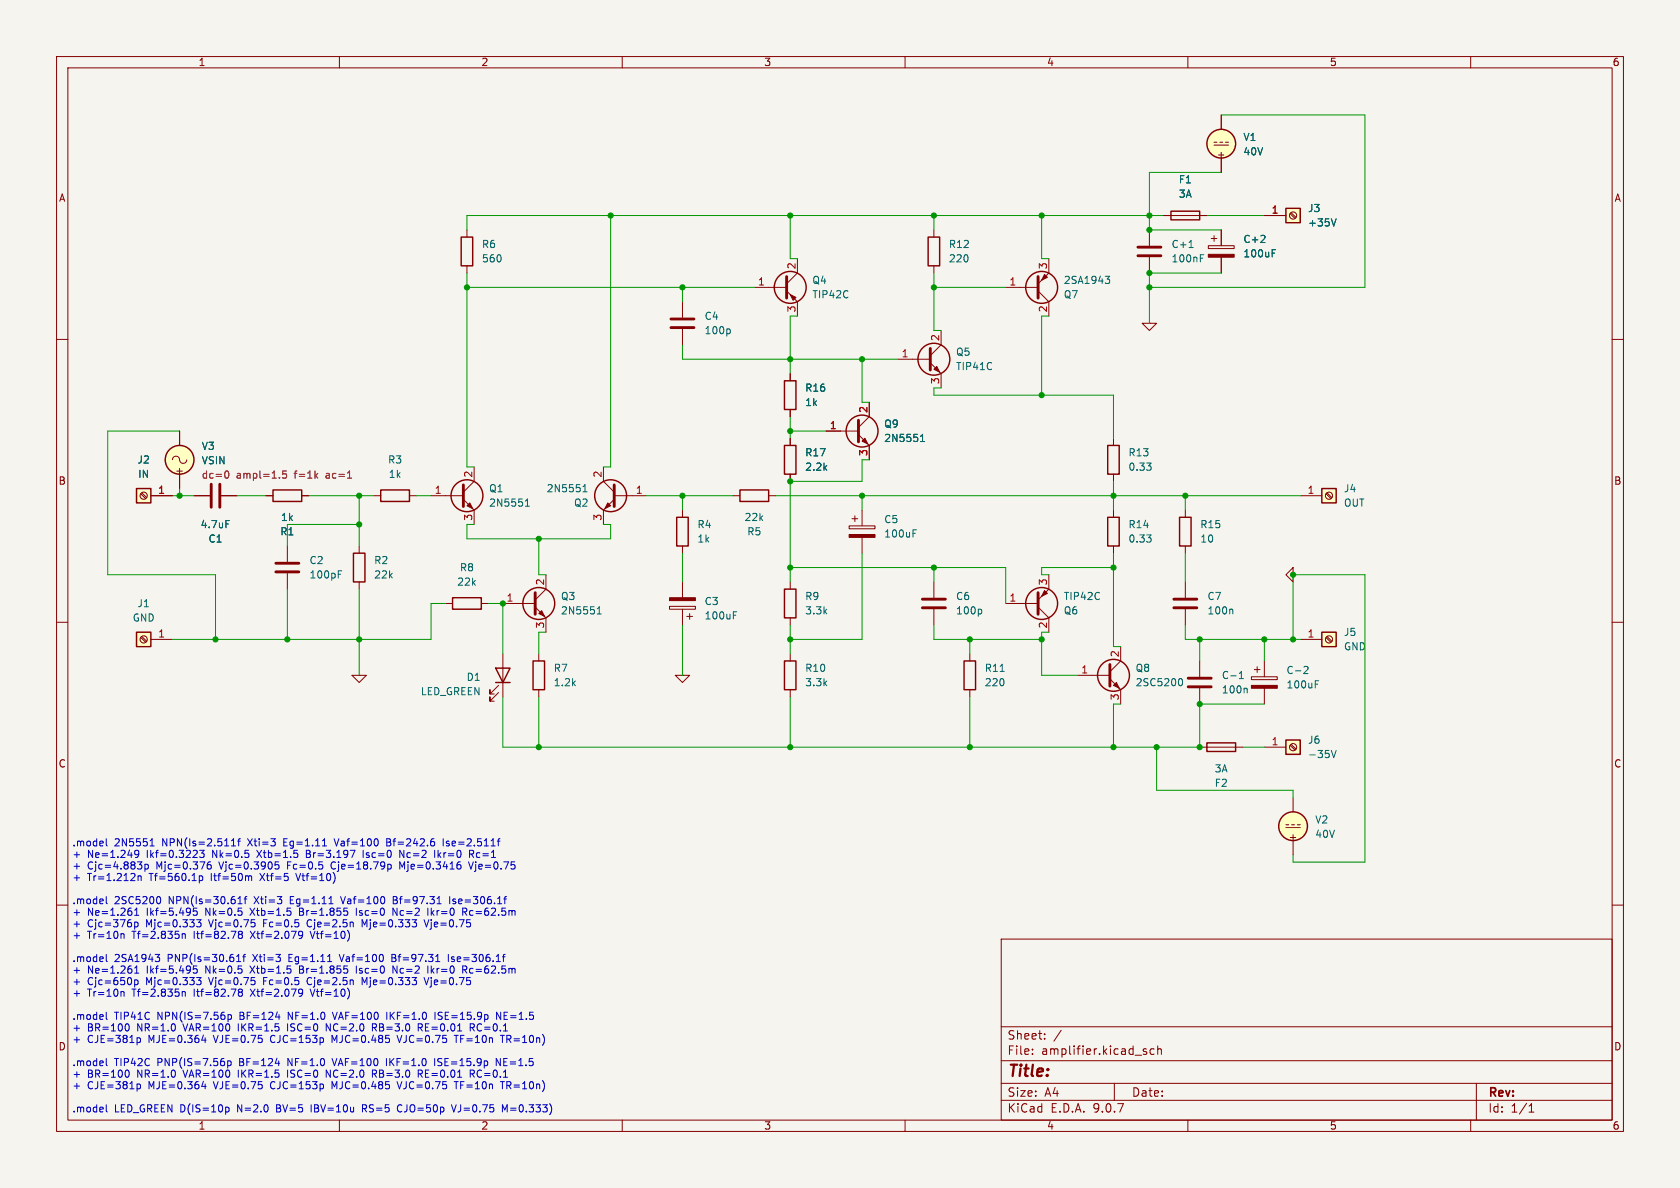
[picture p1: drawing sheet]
<svg xmlns="http://www.w3.org/2000/svg" width="297mm" height="210mm" viewBox="0 0 297 210" stroke-linecap="round" stroke-linejoin="round" font-family="sans-serif">
<path d="M0 0h297v210h-297z" fill="#f5f4ef" stroke="#f5f4ef" stroke-width=".18"/>
<g fill="none" stroke="#840000" stroke-width=".18">
<path d="M10 10h277v190h-277zM12 12h273v186h-273zM60 10v2M110 10v2M160 10v2M210 10v2M260 10v2M82.5 40.6v1.3M82.5 47v1.3M10 60h2M139.7 66v1.3M139.7 72.4v1.3"/>
<path d="M139.7 77.5v1.2M285 60h2M120.6 90.2v1.2M120.6 96.5v1.3M129.5 87.6h1.3M135.9 87.6h1.3M139.7 83.8v1.3M150.1 93h4.6v.5h-4.6zM150.6 91.7h1M151.1 91.2v1M152.4 90.2v2.8M152.4 95v2.8"/>
<path d="M10 110h2M118.4 107.2h4.5v.5h-4.5zM119.4 119.4h2.5l-1.3 1.3zM120.6 119.4h.1M120.6 102.9v2.8M120.6 107.7v2.8M121.4 109h1M121.9 108.5v1M139.7 115.6v1.2M190.5 119.4h5.7M198.1 114.3v2.5l-1.9 1.9M209.5 102.9v2.8"/>
<path d="M209.5 107.7v2.8M212.1 116.8v2.8M285 110h2M139.7 121.9v1.3M196.2 120l1.9 1.9v2.6M212.1 121.7v2.8M10 160h2M177 166h108v32h-108zM285 160h2M60 198v2M110 198v2M160 198v2"/>
<path d="M177 194.5h108M177 191.5h108M177 187.5h108M177 181.5h108M182.5 186.3v.1M182.5 185.5v.1M184.7 183.6v.1M184.7 182.8v.1M187.6 182.1l-1.3 2M197 191.5v3M202.3 185.9l.4 .1v.2l-.2 .2h-.3M202.3 185.4l.4 .1"/>
<path d="M204 185.5l-.4-.1-.3 .3v.4l.2 .2h.5M204.7 185.5l.2-.1 .3 .1 .1 .9M204.7 184.9v1.5M210 198v2M260 198v2M261 191.5v6.5M270.3 196.6h.9M270.3 195.5l.4-.4v1.5"/>
</g>
<g fill="none" stroke="#840000" stroke-width=".25">
<path d="M81.5 41.9h2.1v5.1h-2.1zM138.7 67.3h2v5.1h-2zM138.7 78.7h2v5.1h-2zM119.6 91.4h2.1v5.1h-2.1zM130.8 86.6h5.1v2h-5.1zM138.7 116.8h2v5.1h-2z"/>
<circle cx="196.8" cy="119.4" r="2.82"/>
</g>
<path d="M196.2 117.5v3.8M207.5 105.9h4.1M207.5 107.4h4.1M210.1 119.9h4M210.1 121.4h4" fill="none" stroke="#840000" stroke-width=".51"/>
<path d="M161.4 94.3h.4M161.4 93.7h.6M129.7 108.8h.4M129.7 108.1h.6M217.8 107.7l.1 .2v.6M219.1 120h.7M219.1 119.1l.4-.4v1.3M208.5 120h.1a.68 .68 0 0 1 .5 .6 .68 .68 0 0 1-.5 .6h-.1M220.3 121.7l.2 .1v.7" fill="none" stroke="#006464" stroke-width=".18"/>
<g fill="#840000" stroke="#840000" stroke-width=".18">
<path d="M196.8 121.2l.6-.5 .5 1z"/>
<path d="M150.1 94.5h4.6v.5h-4.6z"/>
<path d="M118.4 105.7h4.5v.5h-4.5z"/>
</g>
<path d="M227.3 130.8h2.6v2.6h-2.6z" fill="#ffffc2"/>
<g fill="none" stroke="#840000" stroke-width=".25">
<path d="M207 37.3h5.1v1.6h-5.1zM164.1 41.9h2v5.1h-2zM227.3 130.8h2.6v2.6h-2.6z"/>
<circle cx="139.7" cy="50.8" r="2.82"/>
<circle cx="184.1" cy="50.8" r="2.82"/>
<circle cx="152.4" cy="76.2" r="2.82"/>
<circle cx="165.1" cy="63.5" r="2.82"/>
<circle cx="107.9" cy="87.6" r="2.82"/>
</g>
<g fill="none" stroke="#840000" stroke-width=".18">
<path d="M205.7 38.1h7.7M120.6 53.3v2.8M120.6 58.2v2.8M133.3 50.8h5.8M139.1 51.4l1.9 1.9v2.6M141 45.7v2.6l-1.9 1.9M165.1 40.6v1.3M165.1 47v1.3M166.4 58.4v2.6l-1.9 1.9M177.8 50.8h5.7M183.5 51.4l1.9 1.9v2.6M185.4 45.7v2.6l-1.9 1.9"/>
<path d="M201.9 57.2h2.6l-1.3 1.2zM203.2 57.2h.1M203.2 40.6v2.8M203.2 45.5v2.8M146 76.2h5.8M151.8 76.8l1.9 1.9v2.6M153.7 71.1v2.6l-1.9 1.9M158.7 63.5h5.8M164.5 64.1l1.9 1.9v2.6M34.3 87.6h2.8M39.1 87.6h2.8M106.7 82.6v2.5l1.9 1.9"/>
<path d="M108.6 87.6h5.7M108.6 88.3l-1.9 1.9v2.5M223.5 132.1h3.8M228.1 131.7l.8 .9M228.2 131.6l.9 .8"/>
<circle cx="228.6" cy="132.1" r=".63"/>
</g>
<path d="M128.9 58.2l.2 .2v.4l-.2 .2M195.4 48.8h.8l-.4 .5 .3 .1 .1 .5-.3 .2h-.3M210.2 43.8h.7M212.2 45.6h.4M212.2 45h.6M162.7 78h.8M162.7 77.1l.4-.3v1.2M39.9 92h.6M103.1 86.9h.7M103.1 86l.3-.3v1.2M235.4 132.7l.4 1.2 .4-1.2" fill="none" stroke="#006464" stroke-width=".18"/>
<path d="M118.6 56.4h4.1M118.6 57.9h4.1M139.1 48.9v3.8M183.5 48.9v3.8M201.2 43.7h4M201.2 45.2h4M151.8 74.3v3.8M164.5 61.6v3.8M37.3 85.6v4.1M38.9 85.6v4.1M108.6 85.7v3.8" fill="none" stroke="#840000" stroke-width=".51"/>
<g fill="#840000" stroke="#840000" stroke-width=".18">
<path d="M152.9 77.5l.5 1-1-.5z"/>
<path d="M107.4 88.9l.5 .5-1 .5z"/>
<path d="M139.7 52.1l1 .5-.5 .5z"/>
<path d="M165.1 65.3l.5-.5 .5 1z"/>
<path d="M184.7 48.5l.5 .5-1.1 .5z"/>
</g>
<path d="M233.7 86.4h2.5v2.5h-2.5z" fill="#ffffc2"/>
<g fill="none" stroke="#840000" stroke-width=".25">
<path d="M208.5 91.4h2.1v5.1h-2.1zM233.7 86.4h2.5v2.5h-2.5z"/>
<circle cx="215.9" cy="25.4" r="2.54"/>
</g>
<g fill="none" stroke="#840000" stroke-width=".18">
<path d="M214.6 25.7h2.6M214.6 25.1h.5M215.6 25.1h.6M215.9 20.3v2.6M215.9 27.9v2.6M216.7 25.1h.5M213.6 43.4h4.6v.5h-4.6zM214.1 42.2h1M214.6 41.7v1M215.9 40.6v2.8M215.9 45.5v2.8M209.5 90.2v1.2"/>
<path d="M209.5 96.5v1.3M229.9 87.6h3.8M234.4 87.3l.9 .8M234.6 87.1l.9 .9M227.3 101.6l1.3-1.3v2.6zM228.6 101.6h.1"/>
<circle cx="234.9" cy="87.6" r=".63"/>
</g>
<path d="M213.6 45h4.6v.5h-4.6z" fill="#840000" stroke="#840000" stroke-width=".18"/>
<path d="M223.5 41.7l.1 .1v.3l-.8 .8h.8M224.9 44.7h.4M224.9 44.1h.6" fill="none" stroke="#006464" stroke-width=".18"/>
<circle cx="215.9" cy="25.4" r="2.54" fill="#ffffc2" stroke="#ffffc2" stroke-width=".18"/>
<path d="M227.3 36.8h2.6v2.6h-2.6z" fill="#ffffc2"/>
<g fill="none" stroke="#840000" stroke-width=".25">
<path d="M227.3 36.8h2.6v2.6h-2.6zM195.8 78.7h2.1v5.1h-2.1zM48.3 86.6h5v2h-5zM62.5 97.8h2v5.1h-2zM195.8 91.4h2.1v5.1h-2.1zM80 105.7h5.1v2h-5.1zM138.7 104.1h2v5.1h-2z"/>
<circle cx="31.7" cy="81.3" r="2.54"/>
</g>
<g fill="none" stroke="#840000" stroke-width=".18">
<path d="M223.5 38.1h3.8M228.1 37.8l.8 .8M228.2 37.6l.9 .8M31.7 76.2v2.5M196.8 77.5v1.2M30.5 81.3a.67 .67 0 0 1 .8-.6 .67 .67 0 0 1 .5 .8 .64 .64 0 0 0 .7 .4 .64 .64 0 0 0 .5-.6M31.7 83.8v2.6M47 87.6h1.3M50.8 96.5v2.8M53.3 87.6h1.3M63.5 96.5v1.3M196.8 83.8v1.3"/>
<path d="M196.8 90.2v1.2M196.8 96.5v1.3M50.8 101.3v2.8M63.5 102.9v1.2M78.7 106.7h1.3M85.1 106.7h1.3M139.7 102.9v1.2M139.7 109.2v1.3"/>
<circle cx="228.6" cy="38.1" r=".63"/>
</g>
<path d="M236.2 38.7l-.4 1.2M202.7 94.6h.8l-.4 .4M202.7 81.9h.8l-.4 .4M203.4 95.1l.1 .2-.1 .5M203.4 82.4l.1 .2-.1 .5M59.8 101.5h.4M59.8 100.9h.6" fill="none" stroke="#006464" stroke-width=".18"/>
<circle cx="31.7" cy="81.3" r="2.54" fill="#ffffc2" stroke="#ffffc2" stroke-width=".18"/>
<path d="M39.9 83.3h.1a.68 .68 0 0 1 .5 .6 .68 .68 0 0 1-.5 .6h-.1M50.6 83.3h-.6l-.1 .6 .2-.2 .4 .1 .2 .2-.1 .4-.2 .1-.5-.1M61.4 84.5h.8" fill="none" stroke="#840084" stroke-width=".18"/>
<path d="M48.8 99.6h4M48.8 101.1h4" fill="none" stroke="#840000" stroke-width=".51"/>
<path d="M24.1 86.4h2.6v2.5h-2.6z" fill="#ffffc2"/>
<g fill="none" stroke="#840000" stroke-width=".25">
<path d="M24.1 86.4h2.6v2.5h-2.6zM67.3 86.6h5.1v2h-5.1zM213.4 131.3h5v1.5h-5z"/>
<circle cx="82.5" cy="87.6" r="2.82"/>
<circle cx="228.6" cy="146" r="2.54"/>
</g>
<g fill="none" stroke="#840000" stroke-width=".18">
<path d="M24.9 87.3l.9 .8M25.1 87.1l.8 .9M26.7 87.6h3.8M66 87.6h1.3M72.4 87.6h1.3M76.2 87.6h5.7M81.9 88.3l1.9 1.9v2.5M83.8 82.6v2.5l-1.9 1.9M212.1 132.1h7.6M227.3 146.3h2.6M227.3 145.8h.5M228.3 145.8h.6"/>
<path d="M228.6 141v2.5M228.6 148.6v2.5M229.4 145.8h.5"/>
<circle cx="25.4" cy="87.6" r=".63"/>
</g>
<path d="M81.9 85.7v3.8" fill="none" stroke="#840000" stroke-width=".51"/>
<path d="M82.5 89.4l.6-.5 .5 1z" fill="#840000" stroke="#840000" stroke-width=".18"/>
<path d="M92.9 89.5h.7M92.9 88.6l.3-.4v1.3" fill="none" stroke="#006464" stroke-width=".18"/>
<circle cx="228.6" cy="146" r="2.54" fill="#ffffc2" stroke="#ffffc2" stroke-width=".18"/>
<path d="M233.7 111.8h2.5v2.5h-2.5z" fill="#ffffc2"/>
<path d="M87.6 118.1h2.6l-1.3 2.6zM233.7 111.8h2.5v2.5h-2.5zM87.6 120.7h2.6" fill="none" stroke="#840000" stroke-width=".25"/>
<g fill="none" stroke="#840000" stroke-width=".18">
<path d="M88.9 115.6v7.6M221.2 119.6h4.6v.5h-4.6zM221.7 118.4h1.1M222.2 117.9v1M223.5 116.8v2.8M229.9 113h3.8M234.4 112.7l.9 .8M234.6 112.5l.9 .9M88.1 122.4l-1.5 1.6v-.8v.8h.8M88.1 121.2l-1.5 1.5v-.8v.8h.8M223.5 121.7v2.8"/>
<circle cx="234.9" cy="113" r=".63"/>
</g>
<path d="M221.2 121.2h4.6v.5h-4.6z" fill="#840000" stroke="#840000" stroke-width=".18"/>
<path d="M230.7 117.8l.4 .1 .2 .3-.8 .9h.8M232.5 120.9h.4M232.5 120.3h.6" fill="none" stroke="#006464" stroke-width=".18"/>
<path d="M24.1 111.8h2.6v2.5h-2.6z" fill="#ffffc2"/>
<g fill="none" stroke="#840000" stroke-width=".25">
<path d="M24.1 111.8h2.6v2.5h-2.6zM94.2 116.8h2.1v5.1h-2.1zM170.4 116.8h2.1v5.1h-2.1z"/>
<circle cx="95.2" cy="106.7" r="2.82"/>
<circle cx="184.1" cy="106.7" r="2.82"/>
</g>
<g fill="none" stroke="#840000" stroke-width=".18">
<path d="M205.7 38.1h1.3M212.1 38.1h1.3M215.9 20.3v2.6M215.9 27.9v2.6M223.5 38.1h3.8M215.9 40.6v2.8M215.9 45.5v2.8M31.7 76.2v2.5M139.7 66v1.3M139.7 72.4v1.3M139.7 77.5v1.2M146 76.2h2.6"/>
<path d="M153.7 71.1v2.6M153.7 78.7v2.6M26.7 87.6h3.8M31.7 83.8v2.6M34.3 87.6h2.8M39.1 87.6h2.8M47 87.6h1.3M53.3 87.6h1.3M139.7 83.8v1.3M24.9 112.7l.9 .8M25.1 112.5l.8 .9M26.7 113h3.8"/>
<path d="M62.2 119.4h2.6l-1.3 1.3zM63.5 119.4h.1M88.9 106.7h5.7M94.6 107.3l1.9 1.9v2.6M95.2 115.6v1.2M96.5 101.6v2.5l-1.9 1.9M165.1 102.9v2.8M165.1 107.7v2.8M171.4 115.6v1.2M177.8 106.7h5.7M183.5 107.3l1.9 1.9v2.6M185.4 101.6v2.5l-1.9 1.9"/>
<path d="M95.2 121.9v1.3M171.4 121.9v1.3"/>
<circle cx="25.4" cy="113" r=".63"/>
</g>
<path d="M94.6 104.8v3.8M163.1 105.9h4M163.1 107.4h4M183.5 104.8v3.8" fill="none" stroke="#840000" stroke-width=".51"/>
<path d="M236.2 38.7l-.4 1.2M223.5 41.7l.1 .1v.3l-.8 .8h.8M224.9 44.7h.4M224.9 44.1h.6M162.7 78h.8M162.7 77.1l.4-.3v1.2M39.9 92h.6M105.6 108.5h.7M105.6 107.6l.3-.3v1.2M173.3 107.7l.3 .2v.4l-.3 .2M176.8 118.7h.7" fill="none" stroke="#006464" stroke-width=".18"/>
<g fill="#840000" stroke="#840000" stroke-width=".18">
<path d="M95.2 108.5l.6-.5 .5 1z"/>
<path d="M184.7 104.4l.5 .5-1.1 .5z"/>
</g>
<g fill="none" stroke="#009600" stroke-width=".18">
<path d="M107.9 38.1v44.5h-1.2M139.7 38.1v7.6h1.3M165.1 38.1v2.5M184.1 38.1v7.6h1.3M205.7 38.1h-123.2v2.5M213.4 38.1h10.1M215.9 20.3h25.4v30.5h-38.1M215.9 30.5h-12.7v10.1h12.7M82.5 50.8h50.8M82.5 48.3v34.3h1.3M120.6 50.8v2.5M141 55.9h-1.3v10.1"/>
<path d="M165.1 50.8h12.7M165.1 48.3v10.1h1.3M184.1 55.9v14M215.9 48.3h-12.7v8.9M31.7 76.2h-12.7v25.4h19.1v11.4M120.6 61v2.5h38.1M139.7 73.7v3.8M139.7 76.2h6.3M152.4 63.5v7.6h1.3M166.4 68.6h-1.3v1.3h31.7v7.6M30.5 87.6h3.8M31.7 86.4v1.2"/>
<path d="M41.9 87.6h5.1M54.6 87.6h11.4M63.5 87.6v8.9M63.5 92.7h-12.7v3.8M73.7 87.6h2.5M83.8 92.7h-1.3v2.6h25.4v-2.6h-1.2M95.2 95.3v6.3h1.3M114.3 87.6h15.2M120.6 87.6v2.6M120.6 97.8v5.1M137.2 87.6h92.7M152.4 97.8v15.2h-12.7"/>
<path d="M152.4 87.6v2.6M153.7 81.3h-1.3v3.8h-12.7v17.8M196.8 85.1v5.1M196.8 97.8v16.5h1.3M209.5 87.6v2.6M209.5 97.8v5.1M50.8 104.1v8.9M63.5 104.1v15.3M78.7 106.7h-2.5v6.3h-45.7M86.4 106.7h2.5v8.9M96.5 111.8h-1.3v3.8M120.6 110.5v8.9"/>
<path d="M139.7 110.5v5.1M139.7 100.3h38.1v6.4M165.1 110.5v2.5h19M165.1 100.3v2.6M171.4 113v2.6M184.1 111.8v7.6h6.4M196.8 100.3h-12.7v1.3h1.3M209.5 110.5v2.5h20.4M212.1 113v3.8M223.5 113v3.8M228.6 113v-11.4h12.7v50.8h-12.7v-1.3M88.9 123.2v8.9h123.2v-7.6h11.4"/>
<path d="M95.2 123.2v8.9M139.7 123.2v8.9M171.4 123.2v8.9M198.1 124.5h-1.3v7.6M204.5 132.1v7.6h24.1v1.3M219.7 132.1h3.8"/>
</g>
<g fill="none" stroke="#0000c2" stroke-width=".18">
<path d="M18.8 148.3v1.1l.2 .1M18.8 158.5v1.1l.2 .2M23.9 150.4l-.1 .5 .1 .1 .4 .1 .2-.2M24.3 152.4h.8l-.4 .4M24.4 154.8v.9M24.5 154.9h-.1M24.5 150.4a.84 .84 0 0 1-.3 1.2h-.3M24.9 154.9l.1 .8M25 152.9l.1 .2-.1 .5M25.6 152.8v1.2M25.6 152.8h.4l.2 .2-.1 .6h-.5M26.5 149.5h.8"/>
<path d="M26.6 148.6l.3-.3v1.2M28.1 158.5a.79 .79 0 0 1 0 1.3M35.2 154.8v1.3M35.7 154.9l.1 .2v.4l-.2 .2-.4-.1M35.8 150.8l.3 .2-.1 .5-.2 .1-.5-.1M37.2 152.4h-.3a.86 .86 0 0 0 0 1.2l.4-.1 .1-.4-.3-.3h-.2l-.3 .3M40.9 149.5h.7M40.9 148.6l.4-.3v1.2M42 148.7h.5M42.1 159.8h.7M42.1 158.9l.3-.4v1.3M42.5 148.3l-.3 .1v1.1"/>
<path d="M43.2 158.9h.4M43.6 158.5l-.3 .2v1.1M43.9 150.9v.6M44.4 154.9l.1 .8M48.7 152.4l-.1 .6 .2-.2 .4 .1 .1 .5-.2 .2-.5-.1M52.3 154.4l.4 1.3M52.6 150.9v.6M54.2 150.3v1.3h.4M54.2 150.9h.4M57 149.5h.7M58.2 159.8h.7M58.8 152.4l-.3 .5 .3 .7"/>
<path d="M59.1 148.3l.4 1.2M60.2 158.5l.4 1.3M62.8 150.3l-.6 1.3M64.2 150.3v1.3M68.4 148.9h.4M68.7 152.8h.3l.2 .2-.1 .5-.4 .1M68.8 148.3h-.4v1.2h.5M69.5 159.1h.4M69.9 158.5h-.4v1.3h.5M70.7 151.6v-1.3l.7 1.3M71.1 153.3l-.4-.9v1.2M76.8 150.3v1.3"/>
<path d="M77.3 159.8h.7M77.4 150.3v1.3M77.6 151.1l.3 .5M77.9 150.7l-.5 .5M78.4 148.3v1.2M78.9 149.5h.1M79 148.8v.3M79.5 158.5v1.3M80 159.7l.2 .1M80.1 159v.3M81.3 152.8l.2 .3v.3l-.2 .2M82.8 152.4l.5 1.2 .4-1.2"/>
<path d="M83 150.3v1.3M83.3 151l.4 .6M83.7 150.4v.3l-.1 .2-.6 .1M87.9 148.7h.5M88.3 148.3h.1M89.1 158.9h.4M89.4 158.5h.1M18.8 168.7v1.1l.2 .2M18.8 178.9v1.1l.2 .2M21.9 165.1v.8M21.9 175.3v.8M23.8 163v1.3"/>
<path d="M23.8 173.2v1.3M23.8 163.1l.4-.1 .2 .2-.1 .6h-.5M23.8 173.3l.4-.1 .2 .3-.1 .5h-.5M23.8 161.8h.7M23.8 160.9l.4-.4v1.3M23.8 171.1l.4-.3v1.2M23.8 172h.7M27.4 168.7h.8l-.4 .5M28 169.2l.2 .2v.3l-.2 .3M32.2 165v.9M32.2 175.3v.8M32.3 165.1l-.1 .1"/>
<path d="M32.3 175.3l-.1 .1M32.7 165.1l.1 .8M32.7 175.3l.1 .8M34.2 160.5l-.1 .6 .2-.1M34.2 170.8l-.1 .6 .2-.2M34.6 161l.3 .3-.1 .4-.2 .1-.5-.1M34.6 171.2l.3 .3-.1 .4-.2 .1-.5-.1M34.8 162.6h.7l-.4 .5 .4 .1v.5l-.2 .1-.5-.1M34.8 172.8h.7l-.4 .5 .4 .1v.6l-.2 .1-.5-.1M40.3 179.4v1.2M40.3 179.4h.4l.2 .2-.1 .5h-.5M41.8 169.1l.4-.4v1.3"/>
<path d="M41.8 170h.8M42.3 165.1l.1 .1M42.3 175.3l.1 .1M42.4 165.2h.2M42.4 165.2l-.3 .2 .1 .4 .2 .1 .3-.1 .2-.1v-.3l-.3-.2M42.4 175.4l-.3 .2 .1 .4 .2 .1h.3l.2-.2v-.3l-.3-.2M42.4 175.4h.2M42.7 165.1l-.1 .1M42.7 175.3l-.1 .1M42.7 161.1v.6M42.7 171.4v.5M42.9 169.1h.5"/>
<path d="M43.4 168.7l-.3 .2v1.1M44.6 163.1h.3l.2 .2-.1 .4-.4 .1M44.6 173.3h.3l.2 .2-.1 .5-.4 .1M48.7 179.8h.8M51.4 161.1v.6M51.4 171.4v.5M53 160.5v1.3h.4M53 170.8v1.2h.4M53 161.1h.4M53 171.4h.4M53 164.6l.4 .1a.84 .84 0 0 1-.3 1.2h-.2M53 174.8l.4 .2a.84 .84 0 0 1-.3 1.1h-.2"/>
<path d="M53.5 165.2l-.2 .2-.4-.1M53.5 175.4l-.2 .2h-.4M54.5 162.6l-.2 .5 .2 .7M54.5 172.9l-.2 .4 .2 .7M54.8 164.6l.5 1.3M54.8 174.8l.5 1.3M57.9 170h.7M58.8 178.9l.4 1.3M60 168.7l.4 1.3M61.2 161l.3 .3v.3l-.3 .2M61.2 171.2l.3 .3v.3l-.3 .2M63 160.5v1.3"/>
<path d="M63 170.8v1.2M64.4 163.5l-.4-.9v1.2M64.4 173.7l-.4-.9v1.3M68.4 178.9v1.3M69.3 169.3h.4M69.5 161.8v-1.3l.7 1.3M69.5 172v-1.2l.7 1.2M69.7 168.7h-.4v1.3h.5M75 162.6l.4 1.2 .4-1.2M75 172.8l.4 1.3 .4-1.3M75.6 160.5v1.3M75.6 170.8v1.2"/>
<path d="M76.2 160.5v1.3M76.2 170.8v1.2M76.4 161.3l.3 .5M76.4 171.5l.3 .5M76.7 161l-.5 .4M76.7 171.2l-.5 .5M76.9 178.9v1.3M77 170h.8M77.5 179.1v.3M79.3 168.7v1.3M79.8 169.9l.1 .1M79.9 169.2v.3"/>
<path d="M81.8 160.5v1.3M81.8 170.8v1.2M82.1 161.2l.4 .6M82.1 171.4l.4 .6M82.5 160.7v.3l-.1 .1-.6 .1M82.5 170.9v.3l-.1 .2h-.6M88.5 178.9v1.3l-.7-1.3v1.3M88.8 169.1h.5M89.2 168.7h.1M18.8 187.1v1.1l.2 .2M18.8 195.3v1.1l.2 .2M22.7 181.1a.69 .69 0 0 1-.3 1.2"/>
<path d="M22.7 189.3a.69 .69 0 0 1-.3 1.1M24.2 183.5l.4-.1 .2 .3-.1 .5h-.5M24.2 191.7l.4-.1 .2 .3-.1 .5h-.5M31 181.5l-.1 .5M31 189.6l-.1 .6M36 183l-.3 .9h.7M36 191.1l-.3 .9h.7M36.3 183.4v.9M36.3 191.6v.9M40 195.7l.4 .1 .1 .2-.1 .4-.4 .2M40.3 187.5v1.3M40.3 187.6l.3-.1 .3 .3-.2 .5h-.4"/>
<path d="M48.7 188h.7M50.8 181v1.3M50.8 189.2v1.2M55 195.3v1.3M57.7 182.3v-1.3l.7 1.3M57.7 190.4v-1.2l.7 1.2M58.7 187.1l.4 1.3M59.1 183.9l-.4-.9v1.3M59.1 192.1l-.4-.9v1.3M64.1 196h.5M64.4 196l.4 .6M64.6 195.3h-.5v1.3"/>
<path d="M65.8 181v1.3M65.8 189.2v1.2M66.1 181.6l.5 .7M66.1 189.8l.5 .6M66.4 181.6h-.6M66.4 189.8h-.6M68.3 187.1v1.3M70.2 183l.4 1.3M70.2 191.2l.4 1.3M70.8 195.3a.64 .64 0 0 0-.6 .6 .64 .64 0 0 0 .6 .7M73.9 181v1.3M73.9 189.2v1.2"/>
<path d="M74.2 181.6l.5 .7M74.2 189.8l.5 .6M74.6 181.1l.1 .3-.2 .2h-.6M74.6 189.3l.1 .3-.2 .2h-.6M76.8 187.1v1.3M77.4 188.3l.2 .1M77.4 187.2v.4M77.4 180.1l.2 .1M79.8 195.3l.4 1.3 .5-1.3M80.7 183v1.3M80.7 191.2v1.3M83.1 181v1.3"/>
<path d="M83.1 189.2v1.2M83.4 181.6l.5 .7M83.4 189.8l.5 .6M83.9 181.4l-.3 .2h-.5M83.9 189.6l-.3 .2h-.5M88.5 187.1v1.3l-.8-1.3v1.3M88.8 183v1.3M88.8 191.2v1.3M88.8 196.6v-1.3l.4 .9 .5-.9v1.3"/>
</g>
<path d="M39.9 83.3h.1a.68 .68 0 0 1 .5 .6 .68 .68 0 0 1-.5 .6h-.1M50.6 83.3h-.6l-.1 .6 .2-.2 .4 .1 .2 .2-.1 .4-.2 .1-.5-.1M61.4 84.5h.8" fill="none" stroke="#840084" stroke-width=".18"/>
<g fill="#009600" stroke="#009600" stroke-width=".18">
<circle cx="95.2" cy="132.1" r=".46"/>
<circle cx="95.2" cy="95.3" r=".46"/>
<circle cx="63.5" cy="113" r=".46"/>
<circle cx="38.1" cy="113" r=".46"/>
<circle cx="50.8" cy="113" r=".46"/>
<circle cx="139.7" cy="132.1" r=".46"/>
<circle cx="171.4" cy="132.1" r=".46"/>
<circle cx="171.4" cy="113" r=".46"/>
<circle cx="184.1" cy="113" r=".46"/>
<circle cx="203.2" cy="38.1" r=".46"/>
<circle cx="203.2" cy="40.6" r=".46"/>
<circle cx="165.1" cy="50.8" r=".46"/>
<circle cx="165.1" cy="38.1" r=".46"/>
<circle cx="184.1" cy="38.1" r=".46"/>
<circle cx="184.1" cy="69.9" r=".46"/>
<circle cx="139.7" cy="38.1" r=".46"/>
<circle cx="120.6" cy="50.8" r=".46"/>
<circle cx="107.9" cy="38.1" r=".46"/>
<circle cx="152.4" cy="63.5" r=".46"/>
<circle cx="139.7" cy="63.5" r=".46"/>
<circle cx="82.5" cy="50.8" r=".46"/>
<circle cx="139.7" cy="100.3" r=".46"/>
<circle cx="139.7" cy="113" r=".46"/>
<circle cx="139.7" cy="76.2" r=".46"/>
<circle cx="120.6" cy="87.6" r=".46"/>
<circle cx="139.7" cy="85.1" r=".46"/>
<circle cx="152.4" cy="87.6" r=".46"/>
<circle cx="165.1" cy="100.3" r=".46"/>
<circle cx="228.6" cy="113" r=".46"/>
<circle cx="228.6" cy="101.6" r=".46"/>
<circle cx="212.1" cy="113" r=".46"/>
<circle cx="212.1" cy="124.5" r=".46"/>
<circle cx="196.8" cy="132.1" r=".46"/>
<circle cx="204.5" cy="132.1" r=".46"/>
<circle cx="223.5" cy="113" r=".46"/>
<circle cx="212.1" cy="132.1" r=".46"/>
<circle cx="63.5" cy="92.7" r=".46"/>
<circle cx="63.5" cy="87.6" r=".46"/>
<circle cx="31.7" cy="87.6" r=".46"/>
<circle cx="88.9" cy="106.7" r=".46"/>
<circle cx="196.8" cy="87.6" r=".46"/>
<circle cx="196.8" cy="100.3" r=".46"/>
<circle cx="203.2" cy="48.3" r=".46"/>
<circle cx="203.2" cy="50.8" r=".46"/>
<circle cx="209.5" cy="87.6" r=".46"/>
</g>
<text font-size="2.8" fill="#840000" x="178" y="190.9">Title:</text>
<g font-size="2.1" fill="#840000">
<text x="178" y="184">Sheet:</text>
<text x="178" y="186.7">File:</text>
<text x="184.1" y="186.7">amplifier.kicad_sch</text>
<text x="178" y="196.9">KiCad</text>
<text x="178" y="194.1">Size:</text>
<text x="184.7" y="194.1">A4</text>
<text x="185.7" y="196.9">E.D.A.</text>
<text x="193.3" y="196.9">9.0.7</text>
<text x="200" y="194.1">Date:</text>
<text x="263" y="194.3">Rev:</text>
<text x="263" y="196.9">Id:</text>
<text x="267.1" y="196.9">1/1</text>
</g>
<g font-size="1.8" fill="#840000">
<text x="35" y="11.9">1</text>
<text x="85" y="11.9">2</text>
<text x="135" y="11.9">3</text>
<text x="185" y="11.9">4</text>
<text x="235" y="11.9">5</text>
<text x="285" y="11.9">6</text>
<text x="215" y="28.2">+</text>
<text x="10.3" y="35.9">A</text>
<text x="285.3" y="35.9">A</text>
<text x="10.3" y="85.9">B</text>
<text x="30.9" y="84">+</text>
<text x="285.3" y="85.9">B</text>
<text x="10.3" y="135.9">C</text>
<text x="285.3" y="135.9">C</text>
<text x="227.7" y="148.8">+</text>
<text x="10.3" y="185.9">D</text>
<text x="285.3" y="185.9">D</text>
<text x="35" y="199.9">1</text>
<text x="85" y="199.9">2</text>
<text x="135" y="199.9">3</text>
<text x="185" y="199.9">4</text>
<text x="235" y="199.9">5</text>
<text x="285" y="199.9">6</text>
</g>
<g font-size="1.8" fill="#006464">
<text x="219.7" y="25.1">V1</text>
<text x="219.7" y="27.7">40V</text>
<text x="208.3" y="32.6">F1</text>
<text x="208.3" y="35.2">3A</text>
<text x="231.1" y="37.7">J3</text>
<text x="231.1" y="40.2">+35V</text>
<text x="85.1" y="44">R6</text>
<text x="85.1" y="46.6">560</text>
<text x="167.6" y="46.6">220</text>
<text x="167.6" y="44">R12</text>
<text x="207" y="44">C+1</text>
<text x="207" y="46.6">100nF</text>
<text x="219.7" y="43.2">C+2</text>
<text x="219.7" y="45.7">100uF</text>
<text x="143.5" y="50.4">Q4</text>
<text x="143.5" y="52.9">TIP42C</text>
<text x="188" y="52.9">Q7</text>
<text x="188" y="50.4">2SA1943</text>
<text x="124.5" y="56.7">C4</text>
<text x="124.5" y="59.3">100p</text>
<text x="168.9" y="63.1">Q5</text>
<text x="168.9" y="65.6">TIP41C</text>
<text x="142.2" y="69.4">R16</text>
<text x="142.2" y="72">1k</text>
<text x="156.2" y="75.8">Q9</text>
<text x="24.2" y="82.1">J2</text>
<text x="35.6" y="79.7">V3</text>
<text x="35.6" y="82.3">VSIN</text>
<text x="68.5" y="82.1">R3</text>
<text x="142.2" y="83.4">2.2k</text>
<text x="142.2" y="80.9">R17</text>
<text x="156.2" y="78.3">2N5551</text>
<text x="199.4" y="83.4">0.33</text>
<text x="199.4" y="80.9">R13</text>
<text x="24.3" y="84.7">IN</text>
<text x="68.6" y="84.7">1k</text>
<text x="86.4" y="87.2">Q1</text>
<text x="86.4" y="89.8">2N5551</text>
<text x="96.5" y="87.2">2N5551</text>
<text x="101.4" y="89.8">Q2</text>
<text x="237.5" y="87.2">J4</text>
<text x="237.5" y="89.8">OUT</text>
<text x="35.4" y="93.6">4.7uF</text>
<text x="49.5" y="94.8">R1</text>
<text x="49.6" y="92.3">1k</text>
<text x="123.2" y="93.6">R4</text>
<text x="131.5" y="92.3">22k</text>
<text x="132" y="94.8">R5</text>
<text x="156.2" y="92.7">C5</text>
<text x="156.2" y="95.2">100uF</text>
<text x="199.4" y="93.6">R14</text>
<text x="212.1" y="93.6">R15</text>
<text x="36.8" y="96.1">C1</text>
<text x="54.6" y="99.9">C2</text>
<text x="66" y="99.9">R2</text>
<text x="81.2" y="101.2">R8</text>
<text x="123.2" y="96.1">1k</text>
<text x="199.4" y="96.1">0.33</text>
<text x="212.1" y="96.1">10</text>
<text x="24.2" y="107.5">J1</text>
<text x="54.6" y="102.5">100pF</text>
<text x="66" y="102.5">22k</text>
<text x="80.7" y="103.7">22k</text>
<text x="99.1" y="106.3">Q3</text>
<text x="124.5" y="107.2">C3</text>
<text x="142.2" y="106.3">R9</text>
<text x="168.9" y="106.3">C6</text>
<text x="188" y="106.3">TIP42C</text>
<text x="213.4" y="106.3">C7</text>
<text x="23.4" y="110.1">GND</text>
<text x="99.1" y="108.8">2N5551</text>
<text x="124.5" y="109.7">100uF</text>
<text x="142.2" y="108.8">3.3k</text>
<text x="168.9" y="108.8">100p</text>
<text x="188" y="108.8">Q6</text>
<text x="213.4" y="108.8">100n</text>
<text x="237.5" y="112.6">J5</text>
<text x="97.8" y="119">R7</text>
<text x="142.2" y="119">R10</text>
<text x="174" y="119">R11</text>
<text x="200.7" y="119">Q8</text>
<text x="227.3" y="119.4">C-2</text>
<text x="237.5" y="115.2">GND</text>
<text x="74.3" y="123.1">LED_GREEN</text>
<text x="82.4" y="120.6">D1</text>
<text x="97.8" y="121.5">1.2k</text>
<text x="142.2" y="121.5">3.3k</text>
<text x="174" y="121.5">220</text>
<text x="200.7" y="121.5">2SC5200</text>
<text x="215.9" y="120.2">C-1</text>
<text x="215.9" y="122.8">100n</text>
<text x="227.3" y="121.9">100uF</text>
<text x="231.1" y="131.7">J6</text>
<text x="214.6" y="136.8">3A</text>
<text x="231.1" y="134.2">-35V</text>
<text x="214.6" y="139.3">F2</text>
<text x="232.4" y="145.8">V2</text>
<text x="232.4" y="148.3">40V</text>
</g>
<g font-size="1.8" fill="#a90000">
<text x="224.7" y="37.8">1</text>
<text x="140.7" y="47.7" transform="rotate(-90 140.7 47.7)">2</text>
<text x="185.2" y="47.7" transform="rotate(-90 185.2 47.7)">3</text>
<text x="133.9" y="50.5">1</text>
<text x="178.4" y="50.5">1</text>
<text x="140.7" y="55.3" transform="rotate(-90 140.7 55.3)">3</text>
<text x="159.3" y="63.2">1</text>
<text x="166.1" y="60.4" transform="rotate(-90 166.1 60.4)">2</text>
<text x="166.1" y="68" transform="rotate(-90 166.1 68)">3</text>
<text x="146.6" y="75.9">1</text>
<text x="153.4" y="73.1" transform="rotate(-90 153.4 73.1)">2</text>
<text x="153.4" y="80.7" transform="rotate(-90 153.4 80.7)">3</text>
<text x="27.9" y="87.4">1</text>
<text x="76.8" y="87.4">1</text>
<text x="83.6" y="84.5" transform="rotate(-90 83.6 84.5)">2</text>
<text x="106.4" y="84.5" transform="rotate(-90 106.4 84.5)">2</text>
<text x="112.3" y="87.4">1</text>
<text x="231.1" y="87.4">1</text>
<text x="83.6" y="92.1" transform="rotate(-90 83.6 92.1)">3</text>
<text x="106.4" y="92.1" transform="rotate(-90 106.4 92.1)">3</text>
<text x="89.5" y="106.4">1</text>
<text x="96.3" y="103.6" transform="rotate(-90 96.3 103.6)">2</text>
<text x="178.4" y="106.4">1</text>
<text x="185.2" y="103.6" transform="rotate(-90 185.2 103.6)">3</text>
<text x="27.9" y="112.8">1</text>
<text x="96.3" y="111.2" transform="rotate(-90 96.3 111.2)">3</text>
<text x="231.1" y="112.8">1</text>
<text x="191.1" y="119.1">1</text>
<text x="197.9" y="116.3" transform="rotate(-90 197.9 116.3)">2</text>
<text x="197.9" y="123.9" transform="rotate(-90 197.9 123.9)">3</text>
<text x="224.7" y="131.8">1</text>
</g>
<g font-size="1.8" fill="#009600">
<text x="185.2" y="55.3" transform="rotate(-90 185.2 55.3)">2</text>
<text x="185.2" y="111.2" transform="rotate(-90 185.2 111.2)">2</text>
</g>
<g font-size="1.8" fill="#840084">
<text x="35.6" y="84.8">dc=0</text>
<text x="41.8" y="84.8">ampl=1.5</text>
<text x="52.2" y="84.8">f=1k</text>
<text x="57.9" y="84.8">ac=1</text>
</g>
<g font-size="1.8" fill="#0000c2">
<text x="12.7" y="149.8">.model</text>
<text x="20.2" y="149.8">2N5551</text>
<text x="28.8" y="149.8">NPN(Is=2.511f</text>
<text x="44.1" y="149.8">Xti=3</text>
<text x="50.6" y="149.8">Eg=1.11</text>
<text x="59.9" y="149.8">Vaf=100</text>
<text x="69.2" y="149.8">Bf=242.6</text>
<text x="79.4" y="149.8">Ise=2.511f</text>
<text x="12.7" y="151.9">+</text>
<text x="12.7" y="153.9">+</text>
<text x="12.7" y="156">+</text>
<text x="15.4" y="151.9">Ne=1.249</text>
<text x="15.4" y="153.9">Cjc=4.883p</text>
<text x="15.4" y="156">Tr=1.212n</text>
<text x="26" y="151.9">Ikf=0.3223</text>
<text x="26.5" y="156">Tf=560.1p</text>
<text x="27.7" y="153.9">Mjc=0.376</text>
<text x="37.6" y="156">Itf=50m</text>
<text x="37.8" y="151.9">Nk=0.5</text>
<text x="39.1" y="153.9">Vjc=0.3905</text>
<text x="45.9" y="151.9">Xtb=1.5</text>
<text x="46.5" y="156">Xtf=5</text>
<text x="51.2" y="153.9">Fc=0.5</text>
<text x="53.1" y="156">Vtf=10)</text>
<text x="54.8" y="151.9">Br=3.197</text>
<text x="59.2" y="153.9">Cje=18.79p</text>
<text x="65" y="151.9">Isc=0</text>
<text x="71.5" y="153.9">Mje=0.3416</text>
<text x="71.7" y="151.9">Nc=2</text>
<text x="78.1" y="151.9">Ikr=0</text>
<text x="84" y="153.9">Vje=0.75</text>
<text x="84.4" y="151.9">Rc=1</text>
<text x="12.7" y="160">.model</text>
<text x="20.2" y="160">2SC5200</text>
<text x="29.9" y="160">NPN(Is=30.61f</text>
<text x="45.2" y="160">Xti=3</text>
<text x="51.7" y="160">Eg=1.11</text>
<text x="61" y="160">Vaf=100</text>
<text x="70.3" y="160">Bf=97.31</text>
<text x="80.5" y="160">Ise=306.1f</text>
<text x="12.7" y="162.1">+</text>
<text x="12.7" y="164.1">+</text>
<text x="12.7" y="166.2">+</text>
<text x="15.4" y="162.1">Ne=1.261</text>
<text x="15.4" y="164.1">Cjc=376p</text>
<text x="15.4" y="166.2">Tr=10n</text>
<text x="23.5" y="166.2">Tf=2.835n</text>
<text x="25.9" y="164.1">Mjc=0.333</text>
<text x="26" y="162.1">Ikf=5.495</text>
<text x="34.5" y="166.2">Itf=82.78</text>
<text x="36.6" y="162.1">Nk=0.5</text>
<text x="37.3" y="164.1">Vjc=0.75</text>
<text x="44.7" y="162.1">Xtb=1.5</text>
<text x="44.8" y="166.2">Xtf=2.079</text>
<text x="47" y="164.1">Fc=0.5</text>
<text x="53.6" y="162.1">Br=1.855</text>
<text x="55" y="164.1">Cje=2.5n</text>
<text x="55.6" y="166.2">Vtf=10)</text>
<text x="63.8" y="162.1">Isc=0</text>
<text x="64.8" y="164.1">Mje=0.333</text>
<text x="70.5" y="162.1">Nc=2</text>
<text x="76.2" y="164.1">Vje=0.75</text>
<text x="76.9" y="162.1">Ikr=0</text>
<text x="83.2" y="162.1">Rc=62.5m</text>
<text x="12.7" y="170.3">.model</text>
<text x="12.7" y="172.3">+</text>
<text x="15.4" y="172.3">Ne=1.261</text>
<text x="20.2" y="170.3">2SA1943</text>
<text x="26" y="172.3">Ikf=5.495</text>
<text x="29.7" y="170.3">PNP(Is=30.61f</text>
<text x="36.6" y="172.3">Nk=0.5</text>
<text x="44.7" y="172.3">Xtb=1.5</text>
<text x="45" y="170.3">Xti=3</text>
<text x="51.5" y="170.3">Eg=1.11</text>
<text x="53.6" y="172.3">Br=1.855</text>
<text x="60.8" y="170.3">Vaf=100</text>
<text x="63.8" y="172.3">Isc=0</text>
<text x="70.1" y="170.3">Bf=97.31</text>
<text x="70.5" y="172.3">Nc=2</text>
<text x="76.9" y="172.3">Ikr=0</text>
<text x="80.3" y="170.3">Ise=306.1f</text>
<text x="83.2" y="172.3">Rc=62.5m</text>
<text x="12.7" y="174.4">+</text>
<text x="12.7" y="176.4">+</text>
<text x="15.4" y="174.4">Cjc=650p</text>
<text x="15.4" y="176.4">Tr=10n</text>
<text x="23.5" y="176.4">Tf=2.835n</text>
<text x="25.9" y="174.4">Mjc=0.333</text>
<text x="34.5" y="176.4">Itf=82.78</text>
<text x="37.3" y="174.4">Vjc=0.75</text>
<text x="44.8" y="176.4">Xtf=2.079</text>
<text x="47" y="174.4">Fc=0.5</text>
<text x="55" y="174.4">Cje=2.5n</text>
<text x="55.6" y="176.4">Vtf=10)</text>
<text x="64.8" y="174.4">Mje=0.333</text>
<text x="76.2" y="174.4">Vje=0.75</text>
<text x="12.7" y="180.5">.model</text>
<text x="12.7" y="182.5">+</text>
<text x="12.7" y="184.6">+</text>
<text x="15.4" y="182.5">BR=100</text>
<text x="15.4" y="184.6">CJE=381p</text>
<text x="20.2" y="180.5">TIP41C</text>
<text x="24.4" y="182.5">NR=1.0</text>
<text x="26.4" y="184.6">MJE=0.364</text>
<text x="27.9" y="180.5">NPN(IS=7.56p</text>
<text x="32.7" y="182.5">VAR=100</text>
<text x="38.1" y="184.6">VJE=0.75</text>
<text x="42.5" y="182.5">IKR=1.5</text>
<text x="42.6" y="180.5">BF=124</text>
<text x="48.3" y="184.6">CJC=153p</text>
<text x="51.4" y="180.5">NF=1.0</text>
<text x="51.5" y="182.5">ISC=0</text>
<text x="58.5" y="182.5">NC=2.0</text>
<text x="59.3" y="184.6">MJC=0.485</text>
<text x="59.6" y="180.5">VAF=100</text>
<text x="66.9" y="182.5">RB=3.0</text>
<text x="69.2" y="180.5">IKF=1.0</text>
<text x="71.2" y="184.6">VJC=0.75</text>
<text x="75.2" y="182.5">RE=0.01</text>
<text x="77.9" y="180.5">ISE=15.9p</text>
<text x="81.5" y="184.6">TF=10n</text>
<text x="84.6" y="182.5">RC=0.1</text>
<text x="89" y="180.5">NE=1.5</text>
<text x="89.9" y="184.6">TR=10n)</text>
<text x="12.7" y="188.7">.model</text>
<text x="12.7" y="190.7">+</text>
<text x="15.4" y="190.7">BR=100</text>
<text x="20.2" y="188.7">TIP42C</text>
<text x="24.4" y="190.7">NR=1.0</text>
<text x="27.9" y="188.7">PNP(IS=7.56p</text>
<text x="32.7" y="190.7">VAR=100</text>
<text x="42.5" y="190.7">IKR=1.5</text>
<text x="42.6" y="188.7">BF=124</text>
<text x="51.3" y="188.7">NF=1.0</text>
<text x="51.5" y="190.7">ISC=0</text>
<text x="58.5" y="190.7">NC=2.0</text>
<text x="59.5" y="188.7">VAF=100</text>
<text x="66.9" y="190.7">RB=3.0</text>
<text x="69.1" y="188.7">IKF=1.0</text>
<text x="75.2" y="190.7">RE=0.01</text>
<text x="77.9" y="188.7">ISE=15.9p</text>
<text x="84.6" y="190.7">RC=0.1</text>
<text x="89" y="188.7">NE=1.5</text>
<text x="12.7" y="192.8">+</text>
<text x="12.7" y="196.8">.model</text>
<text x="15.4" y="192.8">CJE=381p</text>
<text x="20.2" y="196.8">LED_GREEN D(IS=10p</text>
<text x="26.4" y="192.8">MJE=0.364</text>
<text x="38.1" y="192.8">VJE=0.75</text>
<text x="42.2" y="196.8">N=2.0</text>
<text x="48.3" y="192.8">CJC=153p</text>
<text x="49.3" y="196.8">BV=5</text>
<text x="55.6" y="196.8">IBV=10u</text>
<text x="59.3" y="192.8">MJC=0.485</text>
<text x="64.9" y="196.8">RS=5</text>
<text x="71.2" y="192.8">VJC=0.75</text>
<text x="71.3" y="196.8">CJO=50p</text>
<text x="81.2" y="196.8">VJ=0.75</text>
<text x="81.5" y="192.8">TF=10n</text>
<text x="89.9" y="192.8">TR=10n)</text>
<text x="90.2" y="196.8">M=0.333)</text>
</g>
</svg>
